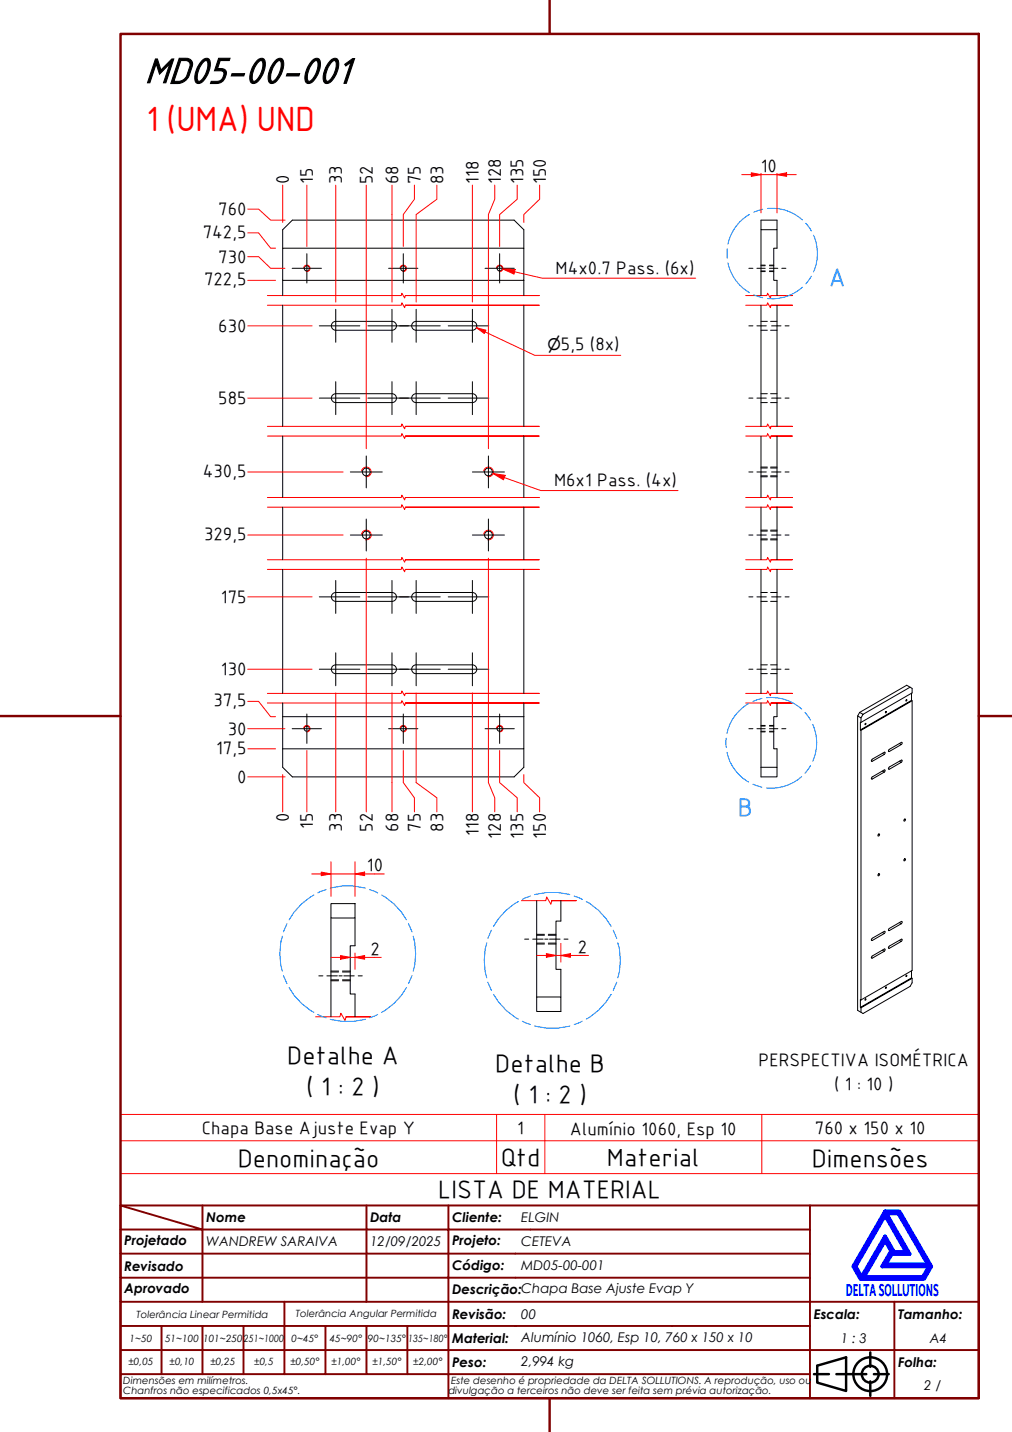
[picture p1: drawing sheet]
<svg xmlns="http://www.w3.org/2000/svg" width="210mm" height="297mm" viewBox="0 0 210 297" stroke-linecap="round" stroke-linejoin="round" font-family="sans-serif">
<!-- layer: Linha Corte (ABNT) -->
<g fill="none" stroke="#f00" stroke-width=".21">
<path d="M55.5 63.3h27.7l.2-.5 .5 1 .2-.5h27.7h-27.7M55.5 61.3h27.7l.2-.5 .5 1 .2-.5h27.7h-27.7M154.7 63.3h4.4l.1-.5 .6 1 .1-.5h4.4h-4.4M154.7 61.3h4.4l.1-.5 .6 1 .1-.5h4.4h-4.4M55.5 90.5h27.7l.2-.6 .5 1 .2-.4h27.7h-27.7M55.5 88.4h27.7l.2-.5 .5 1 .2-.5h27.7h-27.7M154.7 90.5h4.4l.1-.6 .6 1 .1-.4h4.4h-4.4M154.7 88.4h4.4l.1-.5 .6 1 .1-.5h4.4h-4.4M55.5 105.2h27.7l.2-.5 .5 1 .2-.5h27.7h-27.7M55.5 103.2h27.7l.2-.5 .5 1 .2-.5h27.7h-27.7M55.5 118.1h27.7l.2-.5 .5 1 .2-.5h27.7h-27.7M55.5 116.1h27.7l.2-.5 .5 1 .2-.5h27.7h-27.7"/>
<path d="M154.7 105.2h4.4l.1-.5 .6 1 .1-.5h4.4h-4.4M154.7 103.2h4.4l.1-.5 .6 1 .1-.5h4.4h-4.4M154.7 118.1h4.4l.1-.5 .6 1 .1-.5h4.4h-4.4M154.7 116.1h4.4l.1-.5 .6 1 .1-.5h4.4h-4.4M55.5 145.8h27.7l.2-.5 .5 1 .2-.5h27.7h-27.7M55.5 143.8h27.7l.2-.5 .5 1 .2-.5h27.7h-27.7M154.7 145.8h4.4l.1-.5 .6 1 .1-.5h4.4h-4.4M154.7 143.8h4.4l.1-.5 .6 1 .1-.5h4.4h-4.4M108.1 186.8h5.1l.2-.7 .9 1.5 .1-.8h5.1h-5.1M65.5 210.9h5l.2-.7 .9 1.5 .2-.8h5h-5"/>
</g>
<!-- layer: Visible (ABNT) -->
<g fill="none" stroke="#000" stroke-width=".21">
<path d="M58.6 51.5h50v6.7h-50zM58.6 51.5v-3.8l2-2h46l2 2v3.8M58.6 58.2v3.1M108.6 58.2v3.1M157.8 45.7h3.4v2h-3.4zM157.8 47.7v13.6M161.2 47.7v3.8h-.7v6.7h.7v3.1M58.6 63.3v25.1M69 66.9l.6-.2h11.7a.92 .92 0 0 1 .9 .9 .92 .92 0 0 1-.9 .9h-11.7a.92 .92 0 0 1-.8-.6 .92 .92 0 0 1 .2-1zM86.3 66.7a.92 .92 0 0 0-.9 .9 .92 .92 0 0 0 .9 .9M86.3 68.5h11.7M86.3 66.7h11.7"/>
<path d="M98 66.7a.92 .92 0 0 1 .9 .9 .92 .92 0 0 1-.9 .9M108.6 63.3v25.1M157.8 63.3v25.1M161.2 63.3v25.1M58.6 90.5v12.7M69 81.9l.6-.2h11.7a.92 .92 0 0 1 .9 .9 .92 .92 0 0 1-.9 .9h-11.7a.92 .92 0 0 1-.8-.6 .92 .92 0 0 1 .2-1zM86.3 81.7a.92 .92 0 0 0-.9 .9 .92 .92 0 0 0 .9 .9M86.3 81.7h11.7M86.3 83.5h11.7M98 81.7a.92 .92 0 0 1 .9 .9 .92 .92 0 0 1-.9 .9M108.6 90.5v12.7M157.8 90.5v12.7"/>
<path d="M161.2 90.5v12.7M58.6 105.2v10.9M58.6 118.1v25.7M108.6 105.2v10.9M108.6 118.1v25.7M157.8 105.2v10.9M157.8 118.1v25.7M161.2 105.2v10.9M161.2 118.1v25.7M69 138.2l.6-.3h11.7a.92 .92 0 0 1 .9 .9 .92 .92 0 0 1-.9 .9h-11.7a.92 .92 0 0 1-.8-.5 .92 .92 0 0 1 .2-1zM69 123.2l.6-.3h11.7a.92 .92 0 0 1 .9 .9 .92 .92 0 0 1-.9 .9h-11.7a.92 .92 0 0 1-.8-.5 .92 .92 0 0 1 .2-1zM86.3 137.9a.92 .92 0 0 0-.9 .9 .92 .92 0 0 0 .9 .9"/>
<path d="M86.3 122.9a.92 .92 0 0 0-.9 .9 .92 .92 0 0 0 .9 .9M86.3 137.9h11.7M86.3 139.7h11.7M86.3 122.9h11.7M86.3 124.7h11.7M98 137.9a.92 .92 0 0 1 .9 .9 .92 .92 0 0 1-.9 .9M98 122.9a.92 .92 0 0 1 .9 .9 .92 .92 0 0 1-.9 .9M58.6 145.8v13.4l2 1.9h46l2-1.9v-3.9M58.6 148.7h50M108.6 148.7v6.6h-50M108.6 145.8v2.9M157.8 145.8v15.3h3.4v-1.9h-3.4"/>
<path d="M161.2 145.8v2.9h-.7v6.6h.7v3.9M177.9 148.5v61.1l1.1 .6 9.8-5.6 .4-.7v-1M178.3 147.8l9.8-5.7 1.1 .7v.9l-10.6 6.1h-.1v1.6l.1 .1 10.6-6.1-.1-.1-10.6 6.1M178.3 147.8l.7 .4-.4 .7-.7-.4zM178.6 148.9v.9M178.6 151.5v55.9M179.5 150.1l.1 .1-.2 .1zM183 159.9l.4 .3M183 156.3l.4 .2M183.4 156.5a.22 .22 0 0 0 .2-.2 .22 .22 0 0 0-.2-.3l-2.6 1.5-.1 .3 .2 .1M183.4 156.5l-2.5 1.4-.2-.1M186.5 157.9l.4 .2-2.4 1.5-.2-.2"/>
<path d="M186.5 154.2l.4 .2-2.4 1.5-.2-.1M186.9 158.1a.22 .22 0 0 0 .2-.2 .22 .22 0 0 0-.2-.2l-2.5 1.5a.21 .21 0 0 0-.2 .2 .21 .21 0 0 0 .3 .2M186.9 154.4a.22 .22 0 0 0 .2-.2 .22 .22 0 0 0-.2-.2l-2.5 1.5-.1 .3 .2 .1M187.9 145.2h.2l-.1 .2zM188.8 142.5l-9.8 5.7M189.1 143.8v1.5M189.2 145.4v55.9l-10.6 6.1M182.3 173a.2 .2 0 0 1 .1 .3 .2 .2 0 0 1-.3 0zM183.4 160.2a.22 .22 0 0 0 .2-.3 .22 .22 0 0 0-.2-.2l-2.6 1.5-.1 .3 .2 .1M183.4 160.2l-2.5 1.4-.2-.1M187.5 178.3l.2-.2a.2 .2 0 0 1 .1 .3 .2 .2 0 0 1-.3 0zM68.6 187.4h5v3h-5z"/>
<path d="M68.6 190.4v20.5M73.6 190.4v5.8h-1v10h1v4.7M111.3 186.8v20M116.3 186.8v4.3h-1v10h1v5.7M183 197.1l.4 .2M183 193.4l.4 .2M183.4 197.3a.24 .24 0 0 0 .2-.2 .24 .24 0 0 0-.2-.2l-2.6 1.4-.1 .4h.2M183.4 197.3l-2.5 1.4-.2-.1M183.4 193.6a.22 .22 0 0 0 .2-.2 .22 .22 0 0 0-.2-.2l-2.6 1.5a.21 .21 0 0 0-.1 .2 .21 .21 0 0 0 .2 .2M183.4 193.6l-2.5 1.5-.2-.1M186.5 195.1l.4 .2-2.4 1.4-.2-.1M186.5 191.4l.4 .2"/>
<path d="M186.9 195.3a.22 .22 0 0 0 .2-.3 .22 .22 0 0 0-.2-.2l-2.5 1.5a.21 .21 0 0 0-.2 .2 .21 .21 0 0 0 .3 .2M186.9 191.6a.24 .24 0 0 0 .2-.2 .24 .24 0 0 0-.2-.3l-2.5 1.5-.1 .4h.2M186.9 191.6l-2.4 1.4-.2-.1M111.3 206.8h5v3h-5zM178.5 209l10.6-6.2 .1 .1-10.6 6.1M178.6 207.4l-.1-.1v1.7h.1M178.6 209v1M183.7 204.8h.2l-.2 .2zM187.9 202.4h.2l-.1 .2zM189.1 201.4v1.4"/>
<circle cx="63.6" cy="55.7" r=".54"/>
<circle cx="83.6" cy="55.7" r=".54"/>
<circle cx="103.6" cy="55.7" r=".54"/>
<circle cx="76" cy="97.9" r=".81"/>
<circle cx="101.3" cy="97.9" r=".81"/>
<circle cx="76" cy="111" r=".81"/>
<circle cx="101.3" cy="111" r=".81"/>
<circle cx="63.6" cy="151.1" r=".54"/>
<circle cx="83.6" cy="151.1" r=".54"/>
<circle cx="103.6" cy="151.1" r=".54"/>
<circle cx="183.7" cy="147.7" r=".13"/>
<circle cx="187.6" cy="170.1" r=".21"/>
<circle cx="182.2" cy="181.5" r=".21"/>
<circle cx="179.5" cy="207.3" r=".13"/>
</g>
<!-- layer: Visible Narrow (ABNT) -->
<path d="M63 55.5a.67 .67 0 0 1 .8-.5 .67 .67 0 0 1 .5 .8 .67 .67 0 0 1-.8 .5M83 55.5a.67 .67 0 0 1 .8-.5 .67 .67 0 0 1 .5 .8 .67 .67 0 0 1-.8 .5M103 55.5a.67 .67 0 0 1 .8-.5 .67 .67 0 0 1 .5 .8 .67 .67 0 0 1-.8 .5M75 97.7a1.01 1.01 0 0 1 1.2-.8 1.01 1.01 0 0 1 .8 1.2 1.01 1.01 0 0 1-1.2 .8M100.3 97.7a1.01 1.01 0 0 1 1.2-.8 1.01 1.01 0 0 1 .8 1.2 1.01 1.01 0 0 1-1.2 .8M75 110.8a1.01 1.01 0 0 1 1.2-.8 1.01 1.01 0 0 1 .8 1.1 1.01 1.01 0 0 1-1.2 .9M100.3 110.8a1.01 1.01 0 0 1 1.2-.8 1.01 1.01 0 0 1 .8 1.1 1.01 1.01 0 0 1-1.2 .9M63 151a.67 .67 0 0 1 .8-.5 .67 .67 0 0 1 .5 .8 .67 .67 0 0 1-.8 .5M83 151a.67 .67 0 0 1 .8-.5 .67 .67 0 0 1 .5 .8 .67 .67 0 0 1-.8 .5M103 151a.67 .67 0 0 1 .8-.5 .67 .67 0 0 1 .5 .8 .67 .67 0 0 1-.8 .5" fill="none" stroke="#f00" stroke-width=".21"/>
<!-- layer: Hidden (ABNT) -->
<g fill="none" stroke="#000" stroke-width=".21">
<path d="M157.8 55.1h.9M157.8 56.2h.9M157.8 55h.9M157.8 56.3h.9M159.6 55.1h.9M159.6 56.2h.9M159.6 55h.9M159.6 56.3h.9M157.8 66.7h1.4M157.8 68.5h1.4M159.8 66.7h1.4M159.8 68.5h1.4"/>
<path d="M157.8 81.7h1.4M157.8 83.5h1.4M157.8 97.1h1.4M157.8 98.7h1.4M157.8 96.9h1.4M157.8 98.9h1.4M159.8 81.7h1.4M159.8 83.5h1.4M159.8 97.1h1.4M159.8 98.7h1.4M159.8 96.9h1.4M159.8 98.9h1.4"/>
<path d="M157.8 110.2h1.4M157.8 111.8h1.4M157.8 110h1.4M157.8 112h1.4M159.8 110.2h1.4M159.8 111.8h1.4M159.8 110h1.4M159.8 112h1.4M157.8 137.9h1.4M157.8 139.7h1.4M157.8 122.9h1.4M157.8 124.7h1.4"/>
<path d="M159.8 137.9h1.4M159.8 139.7h1.4M159.8 122.9h1.4M159.8 124.7h1.4M157.8 150.6h.9M157.8 151.7h.9M157.8 150.5h.9M157.8 151.8h.9M159.6 150.6h.9M159.6 151.7h.9M159.6 150.5h.9M159.6 151.8h.9"/>
<path d="M111.3 194h1.6M111.3 195.6h1.6M111.3 193.8h1.6M111.3 195.8h1.6M113.7 194h1.6M113.7 195.6h1.6M113.7 193.8h1.6M113.7 195.8h1.6M68.6 201.6h1.6M68.6 203.2h1.6M68.6 201.4h1.6M68.6 203.4h1.6"/>
<path d="M71 201.6h1.6M71 203.2h1.6M71 201.4h1.6M71 203.4h1.6"/>
</g>
<path d="M104.3 55.8l2.4 .6M25 236.6h178v-5.4h-178v12.2M103 231.2v12.2M113 231.2v12.2M158 231.2v12.2M203 236.6v6.8h-178M25 243.4v6.6h178v-6.6" fill="none" stroke="#f00" stroke-width=".21"/>
<!-- layer: Detail Boundary (ABNT) -->
<g fill="none" stroke="#0080ff" stroke-width=".21">
<path d="M150.8 51.6v2M151 54.5a9.3 9.3 0 0 0 4.5 6.2M155.5 44.5a9.2 9.2 0 0 0-4.5 6.1M158.2 43.4l-1.9 .6M159.2 43.3a9.2 9.2 0 0 1 7.2 2.3M166.4 59.6a9.3 9.3 0 0 1-7.2 2.3M167.1 46.3l1.2 1.6M168.3 57.3l-1.2 1.6M168.7 48.8a9.2 9.2 0 0 1 0 7.6M156.3 61.2l1.9 .6M150.6 153.1v2M150.8 156a9.3 9.3 0 0 0 4.5 6.2"/>
<path d="M155.3 146a9.2 9.2 0 0 0-4.5 6.1M158 144.9l-1.8 .6M159 144.7a9.3 9.3 0 0 1 7.3 2.4M167 147.8l1.1 1.6M168.1 158.8l-1.1 1.6M168.6 150.3a9.3 9.3 0 0 1 0 7.6M156.2 162.7l1.8 .6M166.3 161.1a9.4 9.4 0 0 1-7.3 2.3"/>
</g>
<!-- layer: Borda A3/A4 (ABNT) -->
<path d="M25 7h178v283h-178zM114 0v7M0 148.5h25M203 148.5h7M114 290v7" fill="none" stroke="#800000" stroke-width=".51"/>
<path d="M183.6 257.3l1.2 2.2-1.8 3.2h9.7l-1.3 2.2h-12.2zM183.6 252.1l4.4 7.6h-2.6l-1.8-3.2-4.9 8.4-1.3-2.2zM183.6 251.3h3l6.5 11.4-1.5 2.6h-13.1l-1.5-2.6zM183.8 251.7h2.5l6.2 10.6h-8.8l1.3-2.2h3.7zM185 259.7h.2l-.1 .2z" fill="none" stroke="#00f" stroke-width=".8"/>
<!-- layer: 0 -->
<path d="M178.5 265.3h13.1" fill="none" stroke="#000" stroke-width=".21"/>
<g fill="none" stroke="#800000" stroke-width=".4">
<path d="M25 250l17 5h-17M25 250h178v40h-178zM42 255h34v5h17M42 255v15M42 250v5M76 250v5h17v5M93 250v5h75M168 250v20h-143M25 260h51v10M25 275h17M33.5 275v10M50.5 275h-8.5v10"/>
<path d="M59 270v15h-8.5M67.5 275v10h-8.5M76 275v10h8.5M84.5 275v10M93 275h-42.5v10M93 260v5h-68M93 275v10h75M93 260h75M93 275h75M168 265h-75v10M185.5 270v10h17.5M203 270h-35v10h17.5v10"/>
<path d="M25 285h25.5M25 280h143v10M67.5 285h8.5M84.5 285h8.5v5"/>
</g>
<g fill="none" stroke="#000" stroke-width=".51">
<path d="M168.8 285h3.1M169.5 283.3l6-1.8v7l-6-1.7zM173.5 285h6.2M180.5 280.5v3M180.5 286.5v3M181.3 285h3"/>
<circle cx="180.5" cy="285" r="3.5"/>
<circle cx="180.5" cy="285" r="1.75"/>
</g>
<!-- layer: Marca de centro (ISO) -->
<g fill="none" stroke="#000" stroke-width=".21">
<path d="M60.6 55.7h6.1M63.6 52.6v6.1M80.6 55.7h6.1M83.7 52.6v6.1M100.6 55.7h6.1M103.6 52.6v6.1M66.2 67.6h8.4M69.6 64.2v6.8M69.6 79.2v6.8M76.3 67.6h8.4M81.3 64.2v6.8M81.3 79.2v6.8"/>
<path d="M82.9 67.6h8.4M86.3 64.2v6.8M86.3 79.2v6.8M93 67.6h8.4M98 64.2v6.8M98 79.2v6.8M66.2 82.6h8.4M72.7 97.9h6.6M76 94.6v6.6M76.3 82.6h8.4M82.9 82.6h8.4M93 82.6h8.4"/>
<path d="M98 97.9h6.6M101.3 94.6v6.6M72.7 111h6.6M76 107.7v6.6M98 111h6.6M101.3 107.7v6.6M66.2 123.8h8.4M66.2 138.8h8.4M69.6 120.4v6.8M69.6 135.4v6.8M76.3 123.8h8.4M76.3 138.8h8.4"/>
<path d="M81.3 120.4v6.8M81.3 135.4v6.8M82.9 123.8h8.4M82.9 138.8h8.4M86.3 120.4v6.8M86.3 135.4v6.8M93 123.8h8.4M93 138.8h8.4M98 120.4v6.8M98 135.4v6.8M60.6 151.2h6.1M63.6 148.1v6.1"/>
<path d="M80.6 151.2h6.1M83.7 148.1v6.1M100.6 151.2h6.1M103.6 148.1v6.1"/>
</g>
<g fill="none" stroke="#f00" stroke-width=".21">
<path d="M58.6 38.4v7.8M63.6 38.4v12.7M69.6 38.4v24.3M76 38.4v54.7M81.3 38.4v17.1M86 38.4v2.9l-2.3 3.2v6.6M90.6 38.4v2.9l-4.3 3.2v11M98 38.4v24.3M102.6 38.4v2.9l-1.3 3.2v11M107.3 38.4v2.9l-3.7 3.2v6.6M111.9 38.4v2.9l-3.3 3.2v1.7M51.4 58.2h5.7"/>
<path d="M51.4 53.2h2.2l2.5 2.5h3M51.4 48.3h2.2l2.5 3.2h1M51.4 43.4h2.2l2.5 2.3h3M81.3 55.8v6.9M86.3 55.8v6.9M101.3 55.8v11.7M51.4 67.6h13.3M101.3 67.7v14.8M51.4 97.9h19.8M51.4 82.6h13.3M101.3 82.7v10.4M51.4 111h19.8"/>
<path d="M76 115.8v52.6M101.3 115.8v7.9M51.4 138.8h13.3M51.4 123.8h13.3M101.3 123.9v14.8M101.3 138.9v12.2M51.4 151.2h7.7M51.4 145.5h2.2l2.5 3.2h1M51.4 155.3h5.7M63.6 155.7v12.7M69.6 143.7v24.7M81.3 151.3v17.1"/>
<path d="M81.3 143.7v7.4M83.7 155.7v6.6l2.3 3.2v2.9M86.3 151.3v11l4.3 3.2v2.9M86.3 143.7v7.4M98 143.7v24.7M101.3 151.3v11l1.3 3.2v2.9M103.6 155.7v6.6l3.7 3.2v2.9M51.4 161.1h7.7M58.6 160.7v7.7M108.6 160.7v1.6l3.3 3.2v2.9"/>
</g>
<path d="M104.3 55.8l2.5 .1-.2 1z" fill="#f00"/>
<path d="M104.3 55.8l2.5 .1-.2 1zM106.7 56.4l5.8 1.3h31.8" fill="none" stroke="#f00" stroke-width=".21"/>
<path d="M98.8 68l1.8 .8" fill="none" stroke="#f00" stroke-width=".21"/>
<path d="M98.8 68l2 .5-.3 .7z" fill="#f00"/>
<path d="M98.8 68l2 .5-.3 .7zM100.6 68.8l10.3 4.9h17.9" fill="none" stroke="#f00" stroke-width=".21"/>
<path d="M102.3 98.2l2.3 .9" fill="none" stroke="#f00" stroke-width=".21"/>
<path d="M102.3 98.2l2.5 .4-.4 .9z" fill="#f00"/>
<path d="M102.3 98.2l2.5 .4-.4 .9zM104.6 99.1l7.6 2.7h28.4" fill="none" stroke="#f00" stroke-width=".21"/>
<path d="M155.8 36.2h2" fill="none" stroke="#f00" stroke-width=".21"/>
<path d="M155.8 35.8l2 .4-2 .4z" fill="#f00"/>
<path d="M155.8 35.8l2 .4-2 .4zM161.2 36.2h2" fill="none" stroke="#f00" stroke-width=".21"/>
<path d="M161.2 36.2l2-.4v.8z" fill="#f00"/>
<path d="M153.8 36.2h2M157.8 36.2h3.4M157.8 36v8.2M161.2 36.2l2-.4v.8zM161.2 36v8.2M163.2 36.2h2M73.6 181.3h2" fill="none" stroke="#f00" stroke-width=".21"/>
<!-- layer: Detail Boundary (ABNT) -->
<g fill="none" stroke="#0080ff" stroke-width=".21">
<path d="M58.6 194.2a12.7 12.7 0 0 0 0 7.3M59.5 191.6l-.7 1.7M65.1 185.7a12.9 12.9 0 0 0-5.1 5.1M67.6 184.5l-1.7 .7M68.5 184.2a13.1 13.1 0 0 1 7.3 0M76.6 184.5l1.7 .7M79.2 185.7a12.9 12.9 0 0 1 5.1 5.1M84.7 191.6l.8 1.7M85.7 194.2a13.2 13.2 0 0 1 0 7.3M58.8 202.4l.7 1.6M60 204.9a13 13 0 0 0 5.1 5.1M65.9 210.4l1.7 .7"/>
<path d="M68.5 211.4a13.7 13.7 0 0 0 7.3 0M78.3 210.4l-1.7 .7M84.3 204.9a13 13 0 0 1-5.1 5.1M85.5 202.4l-.8 1.6"/>
</g>
<path d="M73.6 181.3l2-.4v.7z" fill="#f00"/>
<path d="M66.6 181.3h2M73.6 181.3l2-.4v.7z" fill="none" stroke="#f00" stroke-width=".21"/>
<path d="M66.6 180.9l2 .4-2 .3z" fill="#f00"/>
<path d="M68.6 178.8v7.1M73.6 178.8v7.1M64.6 181.3h2M66.6 180.9l2 .4-2 .3zM68.6 181.3h5M73.6 198.6h2M75.6 181.3h4.1" fill="none" stroke="#f00" stroke-width=".21"/>
<path d="M73.6 198.6l2-.4v.8z" fill="#f00"/>
<path d="M70.6 198.6h2M73.6 198.6l2-.4v.8z" fill="none" stroke="#f00" stroke-width=".21"/>
<path d="M70.6 198.2l2 .4-2 .4z" fill="#f00"/>
<path d="M68.6 198.6h2M70.6 198.2l2 .4-2 .4zM72.6 198.6h1M73.6 197.7v3.4M75.6 198.6h3.5M113.3 198.2h2" fill="none" stroke="#f00" stroke-width=".21"/>
<!-- layer: Linha de centro (ISO) -->
<g fill="none" stroke="#000" stroke-width=".21">
<path d="M155.3 55.7h.9M157 55.7h1.7M159.6 55.7h1.7M162.2 55.7h.8M155.3 67.6h.9M157 67.6h1.9M160 67.6h2M162.8 67.6h.9M155.3 97.9h.9M155.3 82.6h.9M157 97.9h1.9M157 82.6h1.9"/>
<path d="M160 97.9h2M160 82.6h2M162.8 97.9h.9M162.8 82.6h.9M155.3 111h.9M157 111h1.9M160 111h2M162.8 111h.9M155.3 123.8h.9M155.3 138.8h.9M157 123.8h1.9M157 138.8h1.9"/>
<path d="M160 123.8h2M160 138.8h2M162.8 123.8h.9M162.8 138.8h.9M155.3 151.2h.9M157 151.2h1.7M159.6 151.2h1.7M162.2 151.2h.8M66.1 202.4h.9M67.8 202.4h2.2M70.3 202.4h.7M71.3 202.4h2.2"/>
<path d="M74.3 202.4h.8"/>
</g>
<!-- layer: Detail Boundary (ABNT) -->
<g fill="none" stroke="#0080ff" stroke-width=".21">
<path d="M101 195.6a12.8 12.8 0 0 0 0 7.2M101.9 193l-.7 1.7M107.5 187a12.8 12.8 0 0 0-5.1 5.2M110 185.9l-1.7 .7M110.9 185.6a13.7 13.7 0 0 1 7.3 0M119.1 185.9l1.7 .7M121.6 187a13.1 13.1 0 0 1 5.2 5.2M127.2 193l.7 1.7M128.1 195.6a12.8 12.8 0 0 1 0 7.2M101.2 203.7l.7 1.7M102.4 206.3a13.2 13.2 0 0 0 5.1 5.1M108.3 211.8l1.7 .7"/>
<path d="M110.9 212.8a13.7 13.7 0 0 0 7.3 0M120.8 211.8l-1.7 .7M126.8 206.3a13.5 13.5 0 0 1-5.2 5.1M127.9 203.7l-.7 1.7"/>
</g>
<path d="M113.3 197.8l2 .4-2 .4z" fill="#f00"/>
<path d="M113.3 197.8l2 .4-2 .4zM116.3 198.2h2" fill="none" stroke="#f00" stroke-width=".21"/>
<path d="M116.3 198.2l2-.4v.8z" fill="#f00"/>
<path d="M111.3 198.2h2M115.3 198.2h1M116.3 198.2l2-.4v.8zM116.3 195.7v3.9M118.3 198.2h3.8" fill="none" stroke="#f00" stroke-width=".21"/>
<!-- layer: Linha de centro (ISO) -->
<path d="M108.8 194.8h.9M110.5 194.8h2.1M113 194.8h.7M114 194.8h2.2M117 194.8h.8" fill="none" stroke="#000" stroke-width=".21"/>
<text font-size="81.9" fill="#fff" x="188.7" y="289">.</text>
<text font-size="8.1" x="30" y="17.2">MD05-00-001</text>
<text font-size="7" fill="#f00" x="30.4" y="27.1">1 (UMA) UND</text>
<g font-size="5.4" fill="#0080ff">
<text x="171.9" y="59.3">A</text>
<text x="153.1" y="169.2">B</text>
</g>
<g font-size="5.4">
<text x="59.6" y="220.6">Detalhe A</text>
<text x="63.5" y="227.1">( 1 : 2 )</text>
<text x="102.7" y="222.4">Detalhe B</text>
<text x="106.4" y="228.9">( 1 : 2 )</text>
<text x="49.3" y="242">Denominação</text>
<text x="103.9" y="241.8">Qtd</text>
<text x="125.9" y="241.8">Material</text>
<text x="168.4" y="242">Dimensões</text>
<text x="90.9" y="248.5">LISTA DE MATERIAL</text>
</g>
<g font-size="3.9">
<text x="157.8" y="35.7">10</text>
<text x="59.9" y="38.1" transform="rotate(-90 59.9 38.1)">0</text>
<text x="64.9" y="38.1" transform="rotate(-90 64.9 38.1)">15</text>
<text x="70.9" y="38.1" transform="rotate(-90 70.9 38.1)">33</text>
<text x="77.2" y="38.1" transform="rotate(-90 77.2 38.1)">52</text>
<text x="82.6" y="38.1" transform="rotate(-90 82.6 38.1)">68</text>
<text x="87.2" y="38.1" transform="rotate(-90 87.2 38.1)">75</text>
<text x="91.9" y="38.1" transform="rotate(-90 91.9 38.1)">83</text>
<text x="99.3" y="38.1" transform="rotate(-90 99.3 38.1)">118</text>
<text x="103.9" y="38.1" transform="rotate(-90 103.9 38.1)">128</text>
<text x="108.5" y="38.1" transform="rotate(-90 108.5 38.1)">135</text>
<text x="113.2" y="38.1" transform="rotate(-90 113.2 38.1)">150</text>
<text x="45.3" y="44.7">760</text>
<text x="42" y="49.3">742,5</text>
<text x="42.3" y="59.1">722,5</text>
<text x="45.3" y="54.5">730</text>
<text x="115.2" y="56.9">M4x0.7 Pass. (6x)</text>
<text x="45.3" y="68.9">630</text>
<text x="116.4" y="72.6">5,5 (8x)</text>
<text x="45.3" y="83.8">585</text>
<text x="42" y="98.9">430,5</text>
<text x="114.9" y="100.9">M6x1 Pass. (4x)</text>
<text x="42.3" y="112">329,5</text>
<text x="45.8" y="125.1">175</text>
<text x="45.8" y="140.1">130</text>
<text x="44.3" y="146.5">37,5</text>
<text x="47.2" y="152.4">30</text>
<text x="44.9" y="156.3">17,5</text>
<text x="49.2" y="162.4">0</text>
<text x="59.9" y="170.6" transform="rotate(-90 59.9 170.6)">0</text>
<text x="64.9" y="172" transform="rotate(-90 64.9 172)">15</text>
<text x="70.9" y="172.6" transform="rotate(-90 70.9 172.6)">33</text>
<text x="77.2" y="172.6" transform="rotate(-90 77.2 172.6)">52</text>
<text x="82.6" y="172.6" transform="rotate(-90 82.6 172.6)">68</text>
<text x="87.2" y="172.6" transform="rotate(-90 87.2 172.6)">75</text>
<text x="91.9" y="172.6" transform="rotate(-90 91.9 172.6)">83</text>
<text x="99.3" y="173.4" transform="rotate(-90 99.3 173.4)">118</text>
<text x="103.9" y="174" transform="rotate(-90 103.9 174)">128</text>
<text x="108.5" y="174" transform="rotate(-90 108.5 174)">135</text>
<text x="113.2" y="174" transform="rotate(-90 113.2 174)">150</text>
<text x="76.1" y="180.7">10</text>
<text x="119.8" y="197.6">2</text>
<text x="76.9" y="198">2</text>
<text x="157.3" y="221.2">PERSPECTIVA ISOMÉTRICA</text>
<text x="173" y="226.2">( 1 : 10 )</text>
<text x="41.8" y="235.2">Chapa Base Ajuste Evap Y</text>
<text x="107.3" y="235.2">1</text>
<text x="118.2" y="235.3">Alumínio 1060, Esp 10</text>
<text x="169" y="235.2">760 x 150 x 10</text>
</g>
<text font-size="3.9" fill="#00f" x="175.4" y="268.8">DELTASOLLUTIONS</text>
<text font-size="3.3" x="113.6" y="72.6">⌀</text>
<g font-size="2.8">
<text x="42.8" y="253.5">Nome</text>
<text x="76.8" y="253.5">Data</text>
<text x="93.8" y="253.6">Cliente:</text>
<text x="108.1" y="253.5">ELGIN</text>
<text x="25.8" y="263.6">Revisado</text>
<text x="25.8" y="258.3">Projetado</text>
<text x="42.8" y="258.5">WANDREW SARAIVA</text>
<text x="76.8" y="258.4">12/09/2025</text>
<text x="93.8" y="263.4">Código:</text>
<text x="93.8" y="258.3">Projeto:</text>
<text x="108.1" y="263.5">MD05-00-001</text>
<text x="108.1" y="258.5">CETEVA</text>
<text x="25.8" y="268.3">Aprovado</text>
<text x="93.8" y="268.3">Descrição:Chapa Base Ajuste Evap Y</text>
<text x="93.8" y="273.6">Revisão:</text>
<text x="108.1" y="273.5">00</text>
<text x="168.8" y="273.5">Escala:</text>
<text x="186.3" y="273.5">Tamanho:</text>
<text x="93.8" y="278.6">Material:</text>
<text x="108.1" y="278.3">Alumínio 1060, Esp 10, 760 x 150 x 10</text>
<text x="174.4" y="278.5">1 : 3</text>
<text x="192.8" y="278.6">A4</text>
<text x="93.8" y="283.5">Peso:</text>
<text x="108.1" y="283.3">2,994 kg</text>
<text x="186.3" y="283.5">Folha:</text>
<text x="191.7" y="288.4">2 / 3</text>
</g>
<g font-size="2.1">
<text x="28.3" y="273.3">Tolerância Linear Permitida</text>
<text x="61.4" y="273.1">Tolerância Angular Permitida</text>
<text x="26.9" y="278.3">1~50</text>
<text x="34.2" y="278.3">51~100</text>
<text x="42.1" y="278.3">101~250</text>
<text x="50.5" y="278.3">251~1000</text>
<text x="60.5" y="278.3">0~45°</text>
<text x="68.4" y="278.3">45~90°</text>
<text x="76.3" y="278.3">90~135°</text>
<text x="84.7" y="278.3">135~180°</text>
<text x="25.6" y="287.1">Dimensões em milímetros.</text>
<text x="26.6" y="283.2">±0,05</text>
<text x="35.2" y="283.2">±0,10</text>
<text x="43.6" y="283.2">±0,25</text>
<text x="52.7" y="283.2">±0,5</text>
<text x="60.2" y="283.2">±0,50°</text>
<text x="68.7" y="283.2">±1,00°</text>
<text x="77.2" y="283.2">±1,50°</text>
<text x="85.7" y="283.2">±2,00°</text>
<text x="93.6" y="287.1">Este desenho é propriedade da DELTA SOLLUTIONS. A reprodução, uso ou</text>
<text x="25.6" y="289.2">Chanfros não especificados 0,5x45°.</text>
<text x="93" y="289.2">divulgação a terceiros não deve ser feita sem prévia autorização.</text>
</g>
</svg>
